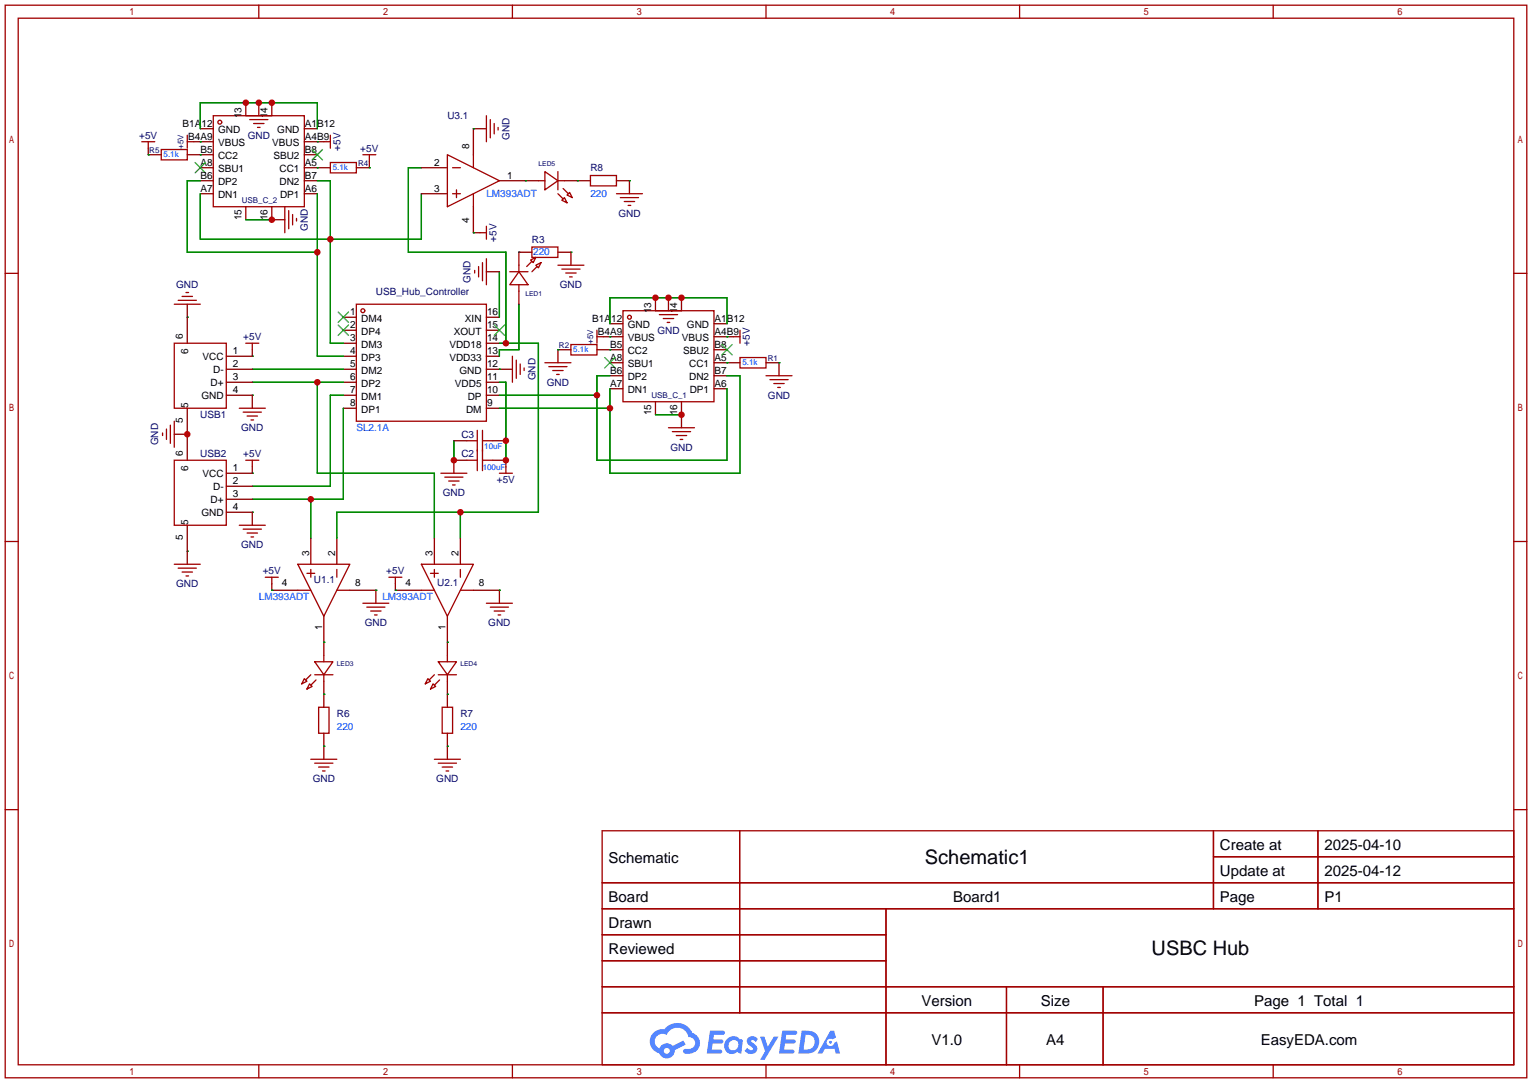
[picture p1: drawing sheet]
<svg xmlns="http://www.w3.org/2000/svg" width="299mm" height="212mm" viewBox="0 0 299 212" stroke-linecap="round" stroke-linejoin="round" font-family="sans-serif">
<g fill="none" stroke="#a10000" stroke-width=".25">
<path d="M1 1h297.2v209.6h-297.2zM3.6 3.6h292.1v204.4h-292.1zM50.5 1v2.6M100.1 1v2.6M149.6 1v2.6M199.1 1v2.6M248.7 1v2.6M1 53.4h2.6M295.7 53.4h2.5M1 105.8h2.6M295.7 105.8h2.5M1 158.2h2.6"/>
<path d="M295.7 158.2h2.5M117.6 162.3h178.1v45.7h-178.1zM117.6 172.5h178.1M117.6 177.5h178.1M144.5 162.3v35.6M173 177.5v30.5M237 162.3v15.2M237 167.4h58.7M257.4 162.3v15.2M117.6 182.6h55.4M117.6 192.8h178.1M117.6 187.7h55.4"/>
<path d="M117.6 197.9h178.1M196.6 192.8v15.2M215.4 192.8v15.2M50.5 208v2.6M100.1 208v2.6M149.6 208v2.6M199.1 208v2.6M248.7 208v2.6"/>
</g>
<g fill="#5487ff">
<path d="M146.2 202.7a1.3 1.3 0 0 1 1.8 .3l-.4 .6a.54 .54 0 0 0-.9-.2l.1 .2a1.58 1.58 0 0 1 1.1 1.5 1.43 1.43 0 0 1-2.5 .2l.5-.6a.64 .64 0 0 0 .6 .5 .64 .64 0 0 0 .6-.3l-.2-.2a1.35 1.35 0 0 1-.9-1.8z"/>
<path d="M148.5 202.5h.8l.7 2 1.1-2h1l-2.8 4.6h-.9l1-1.7z"/>
<path d="M138.7 201.4h1.6a1.31 1.31 0 0 1 1.3 .2 .4 .4 0 0 1-.4 .5l-1.8 .1-.1 .9h1.7a.4 .4 0 0 1 .3 .4 .4 .4 0 0 1-.4 .4h-1.7l-.2 1.2h.8a1.23 1.23 0 0 1 1.2 .2 .39 .39 0 0 1-.3 .5h-2.7z"/>
<path d="M152.8 201.4h1.6a1.32 1.32 0 0 1 1.3 .2 .39 .39 0 0 1-.4 .5l-1.7 .1-.2 .9h1.7a.4 .4 0 0 1 .3 .4 .4 .4 0 0 1-.4 .4h-1.7l-.2 1.2h.8a1.23 1.23 0 0 1 1.2 .1 .39 .39 0 0 1-.3 .6h-2.7z"/>
<path d="M162.2 201.4h.7l.4 1.3-.7 .4a.75 .75 0 0 0-1.1 .3 .75 .75 0 0 0 .5 1 .75 .75 0 0 0 .9-.7l.6-.2 .6 2.3h-.9l-.2-.9h-1.9l-.5 .9h-.9z"/>
<path d="M156.6 201.4l-.7 4.4h1.5a2.27 2.27 0 0 0 2.6-2.2 2.27 2.27 0 0 0-2.7-2.2zM157.3 202.1a1.5 1.5 0 0 1 1.8 1.6 1.5 1.5 0 0 1-1.9 1.4h-.3z"/>
<path d="M142 203a1.6 1.6 0 0 0-.3 2.3 1.6 1.6 0 0 0 2.3 .2l.8 .3 .3-2.4-.2-.3-.4-.1a1.58 1.58 0 0 0-2.5 0zM142.6 203.5a.99 .99 0 0 1 1.6 .3 .99 .99 0 0 1-.9 1.4 .94 .94 0 0 1-1-.6 .94 .94 0 0 1 .3-1.1z"/>
<path d="M127.6 201.8a2.37 2.37 0 0 0 1.2 4 1.54 1.54 0 0 0 1.7 1 1.54 1.54 0 0 0 1.3-1.6l2.1-1.1-.4-.8-2.1 1a1.57 1.57 0 0 0-2.6 .5 1.5 1.5 0 0 1-.7-2.1 1.5 1.5 0 0 1 2.1-.5 2.23 2.23 0 0 1 2.3-1.4 2.23 2.23 0 0 1 2 1.8 1.16 1.16 0 0 1 1.3 1.1 1.16 1.16 0 0 1-1.1 1.2h-.7a.47 .47 0 0 0-.6 .4 .47 .47 0 0 0 .4 .5 2.17 2.17 0 0 0 2.6-.9 2.17 2.17 0 0 0-.4-2.7l-.8-.4a3.2 3.2 0 0 0-5.4-.7l-1.2 .1zM129.7 205.3a.58 .58 0 0 1 1.1 0 .58 .58 0 0 1-1.1 0z"/>
<circle cx="162.2" cy="203.6" r=".28"/>
</g>
<g fill="none" stroke="#a10000" stroke-width=".25">
<path d="M27.7 27.7h2.5M29 27.7v1.3M31.5 29.2h5.1v2h-5.1zM36.6 27.7h1.2M36.6 26.4v2.6M41.7 22.6h17.7v17.8h-17.7zM48 22.6h5.1M48.8 23.4h3.5M49.5 24.1h2.1M50.3 24.9h.5M63.2 27.7h1.3M64.5 31.8h5.1v2h-5.1z"/>
<path d="M64.5 26.4v2.6M70.9 30.2h2.5M72.1 30.2v1.3M87.4 30.2l10.1 5.1-10.1 5.1zM88.4 32.8h1.5M88.4 37.8h1.5M89.2 37.1v1.5M92.5 30.2v2.6M92.5 37.8v2.6M95 22.6v5.1M95.8 23.4v3.5M96.5 24.1v2.1"/>
<path d="M97.3 24.9v.5M105.2 35.3h1.2M106.4 33.5l2.6 1.8-2.6 1.8zM109 33.5v3.6M109 35.3h1.2M109 37.8l1 1.1M109.7 39.1l.5-.5 .5 1zM110 36.8l1 1M111.3 37.6l.5 1-1.1-.5zM115.3 34.3h5.1v2h-5.1zM120.4 37.8h5.1M121.2 38.6h3.5"/>
<path d="M121.9 39.4h2.1M34 59.4h5.1M34.8 58.7h3.6M35.6 57.9h2M36.3 57.2h.5M55.6 40.4v5.1M56.4 41.1v3.6M57.1 41.9v2M57.9 42.7v.5M69.6 59.4h25.4v22.9h-25.4zM92.7 52.8v.5M93.5 52.1v2"/>
<path d="M93.7 45.5h1.3M94.2 51.3v3.6M95 44.2v2.5M95 50.5v5.1M99.6 53.1h3.5M101.3 53.1l1.8 2.5h-3.5zM101.3 51.8v1.3M101.3 55.6v1.3M103.6 50.8l1-.5-.5 1zM103.9 48.3h5.1v2h-5.1zM103.9 51.1l-1 1M104.6 51.8l1.1-.5-.5 1z"/>
<path d="M104.9 52.1l-1 1M109 51.8h5M109.7 52.6h3.6M110.5 53.3h2M111.3 54.1h.5M122.7 40.1h.5M34 67.1h10.2v12.7h-10.2zM46.7 79.8h5.1M48 67.1h2.5M49.3 67.1v1.2M100.1 69.6v5.1M100.8 70.4v3.5"/>
<path d="M101.6 71.1v2.1M102.4 71.9v.5M106.4 70.9h5.1M107.2 71.6h3.5M107.9 72.4h2.1M108.7 73.2h.5M111.5 67.3h5.1v2h-5.1zM116.6 65.8h1.3M116.6 64.5v2.6M121.7 60.7h17.7v17.8h-17.7zM128 60.7h5.1M128.8 61.5h3.5"/>
<path d="M129.5 62.2h2.1M130.3 63h.5M143.3 65.8h1.2M144.5 69.8h5.1v2.1h-5.1zM144.5 64.5v2.6M149.6 73.4h5.1M150.4 74.2h3.5M151.1 74.9h2.1M151.9 75.7h.5M31.7 84.6v.5M32.5 83.8v2.1M33.3 83.1v3.5"/>
<path d="M34 89.9h10.2v12.7h-10.2zM34 82.3v5.1M47.5 80.5h3.6M48 89.9h2.5M48.3 81.3h2M49 82h.5M49.3 89.9v1.3M86.1 92.5h5.1M86.9 93.2h3.5M87.6 94h2.1M88.4 94.7h.5M91.2 89.9h2"/>
<path d="M91.2 86.1h2M93.2 84.1v7.8M94.2 89.9h2.1M94.2 84.1v7.8M94.2 86.1h2.1M97.5 92.5h2.6M98.8 91.2v1.3M130.6 83.6h5M131.3 84.3h3.6M132.1 85.1h2M132.8 85.9h.5M34 110.2h5.1"/>
<path d="M34.8 111h3.6M35.6 111.8h2M36.3 112.5h.5M46.7 102.6h5.1M47.5 103.4h3.6M48.3 104.1h2M49 104.9h.5M51.8 112.8h2.6M53.1 112.8v1.2M58.2 110.2h10.1l-5.1 10.2zM58.2 115.3h2.5M59.9 112h1.6"/>
<path d="M60.7 111.3v1.5M65.8 111.3v1.5M65.8 115.3h2.5M70.9 117.9h5M71.6 118.6h3.6M72.4 119.4h2M75.9 112.8h2.6M77.2 112.8v1.2M82.3 110.2h10.2l-5.1 10.2zM82.3 115.3h2.5M84.1 112h1.5M84.8 111.3v1.5"/>
<path d="M89.9 115.3h2.6M89.9 111.3v1.5M95 117.9h5.1M95.8 118.6h3.5M96.5 119.4h2.1M59.4 132.6l.5 .5-1 .5zM60.5 133.6l.5 .5-1.1 .5zM60.7 131.8l-1 1M61.5 129.3h3.5l-1.8 2.5zM61.5 131.8h3.5M61.7 132.8l-1 1.1M62.2 138.2h2.1v5.1h-2.1z"/>
<path d="M63.2 128v1.3M63.2 131.8v1.3M73.2 120.1h.5M83.6 132.6l.5 .5-1 .5zM84.6 133.6l.5 .5-1 .5zM84.8 131.8l-1 1M85.6 129.3h3.6l-1.8 2.5zM85.6 131.8h3.6M85.9 132.8l-1.1 1.1M86.4 138.2h2v5.1h-2zM87.4 128v1.3M87.4 131.8v1.3"/>
<path d="M97.3 120.1h.5M60.7 148.3h5.1M61.5 149.1h3.5M62.2 149.9h2.1M63 150.6h.5M84.8 148.3h5.1M85.6 149.1h3.6M86.4 149.9h2M87.1 150.6h.5"/>
<circle cx="42.9" cy="23.9" r=".38"/>
<circle cx="70.9" cy="60.7" r=".38"/>
<circle cx="122.9" cy="62" r=".38"/>
</g>
<g fill="none" stroke="#870000" stroke-width=".25">
<path d="M29 29v1.2h2.5M36.6 30.2h5.1M37.8 27.7h3.9M39.1 25.1h2.6M39.1 32.8h2.6M39.1 35.3h2.6M39.1 37.8h2.6M48 20.1v2.5M50.5 20.1v2.5M53.1 20.1v2.5M59.4 25.1h2.6M59.4 27.7h3.8"/>
<path d="M59.4 30.2h2.6M59.4 32.8h5.1M59.4 35.3h2.6M59.4 37.8h2.6M72.1 31.5v1.3h-2.5M82.3 32.8h5.1M82.3 37.8h5.1M95 25.1h-2.5v5.1M97.5 35.3h7.7M110.2 35.3h5.1M120.4 35.3h2.5v2.5M36.6 59.4v7.7"/>
<path d="M48 40.4v2.5M53.1 40.4v2.5h2.5M92.5 40.4v5.1h1.2M95 53.1h2.5M101.3 56.9v2.5M103.9 49.3h-2.6v2.5M109 49.3h2.5v2.5M128 58.2v2.5M130.6 58.2v2.5M133.1 58.2v2.5M36.6 79.8v10.1M44.2 72.1h5.1"/>
<path d="M44.2 74.7h5.1M44.2 77.2h5.1v2.6M49.3 68.3v1.3h-5.1M67.1 62h2.5M67.1 64.5h2.5M67.1 67.1h2.5M67.1 69.6h2.5M67.1 72.1h2.5M67.1 74.7h2.5M67.1 77.2h2.5M67.1 79.8h2.5M95 62h2.5"/>
<path d="M95 64.5h2.5M95 67.1h2.5M95 69.6h2.5M95 72.1h5.1M95 74.7h2.5M95 77.2h2.5M95 79.8h2.5M111.5 68.3h-2.5v2.6M116.6 68.3h5.1M117.9 65.8h3.8M119.1 63.2h2.6M119.1 70.9h2.6"/>
<path d="M119.1 73.4h2.6M119.1 75.9h2.6M128 78.5v2.5M133.1 78.5v5.1M139.4 63.2h2.6M139.4 65.8h3.9M139.4 68.3h2.6M139.4 70.9h5.1M139.4 73.4h2.6M139.4 75.9h2.6M149.6 70.9h2.5v2.5M34 84.8h2.6"/>
<path d="M44.2 97.5h5.1M44.2 95h5.1M49.3 91.2v1.3h-5.1M88.6 86.1h2.6M91.2 89.9h-2.6v2.6M96.3 89.9h2.5v1.3M96.3 86.1h2.5M36.6 102.6v7.6M44.2 100.1h5.1v2.5M53.1 114v1.3h5.1M60.7 105.2v5M65.8 105.2v5"/>
<path d="M68.3 115.3h5.1v2.6M77.2 114v1.3h5.1M84.8 105.2v5M89.9 105.2v5M92.5 115.3h5v2.6M63.2 120.4v7.6M63.2 133.1v5.1M87.4 120.4v7.6M87.4 133.1v5.1M63.2 143.3v5M87.4 143.3v5"/>
</g>
<g fill="none" stroke="#3c3" stroke-width=".25">
<path d="M38.1 31.8l2 2M40.1 31.8l-2 2M61 29.2l2 2M63 29.2l-2 2M66 61l2.1 2M66 63.5l2.1 2M68.1 61l-2.1 2M68.1 63.5l-2.1 2M96.5 63.5l2.1 2M98.6 63.5l-2.1 2M118.1 69.8l2 2.1M120.1 69.8l-2 2.1"/>
<path d="M141 67.3l2 2M143 67.3l-2 2"/>
</g>
<g fill="none" stroke="#008700" stroke-width=".25">
<path d="M29 30.2h.1M39.1 27.7h.1M39.1 30.2h.1M39.1 25.1v-5h22.9v5M39.1 35.3h-2.5v14h25.4M39.1 37.8v8.9h43.2v-8.9M62 27.7h.1M62 32.8h.1M62 37.8v31.8h5.1M62 35.3h2.5v31.8h2.6M72.1 32.8h.1M82.3 32.8h-2.5v16.5h19v17.8"/>
<path d="M92.5 25.1h.1M102.6 35.3h.1M112.8 35.3h.1M122.9 35.3h.1M48 42.9h5.1M92.5 45.5h.1M97.5 53.1v8.9M101.3 49.3h.1M101.3 59.4v8.9h-3.8v1.3M111.5 49.3h.1M36.6 62h.1M49.3 77.2h.1"/>
<path d="M49.3 69.6h.1M49.3 74.7h17.8M49.3 72.1h17.8M62 74.7v17.8h22.8v12.7M67.1 77.2h-2.6v17.8h-15.2M67.1 79.8v17.7h-17.8M97.5 72.1h.1M97.5 77.2h19.1M97.5 79.8h21.6M97.5 74.7h1.3v15.2M97.5 67.1h7.7v33h-39.4v5.1M109 68.3h.1"/>
<path d="M119.1 68.3h.1M119.1 65.8h.1M119.1 63.2v-5h22.9v5M119.1 73.4h-2.5v16.5h25.4v-14M142 70.9h.1M142 65.8h.1M142 73.4h2.5v19.1h-25.4v-16.6M152.1 70.9h.1M36.6 84.8h.1M49.3 92.5h.1M60.7 97.5v7.7M88.6 86.1v3.8"/>
<path d="M128 81h5.1M36.6 107.7h.1M49.3 100.1h.1M53.1 115.3h.1M73.4 115.3h.1M77.2 115.3h.1M89.9 100.1v5.1M97.5 115.3h.1M63.2 125.5h.1M63.2 135.6h.1M87.4 135.6h.1M87.4 125.5h.1"/>
<path d="M63.2 145.8h.1M87.4 145.8h.1"/>
</g>
<g fill="#c00">
<circle cx="128" cy="58.2" r=".63"/>
<circle cx="130.6" cy="58.2" r=".63"/>
<circle cx="133.1" cy="58.2" r=".63"/>
<circle cx="133.1" cy="81" r=".63"/>
<circle cx="116.6" cy="77.2" r=".63"/>
<circle cx="119.1" cy="79.8" r=".63"/>
<circle cx="98.8" cy="86.1" r=".63"/>
<circle cx="98.8" cy="89.9" r=".63"/>
<circle cx="36.6" cy="84.8" r=".63"/>
<circle cx="62" cy="74.7" r=".63"/>
<circle cx="60.7" cy="97.5" r=".63"/>
<circle cx="62" cy="49.3" r=".63"/>
<circle cx="64.5" cy="46.7" r=".63"/>
<circle cx="53.1" cy="42.9" r=".63"/>
<circle cx="53.1" cy="20.1" r=".63"/>
<circle cx="50.5" cy="20.1" r=".63"/>
<circle cx="48" cy="20.1" r=".63"/>
<circle cx="89.9" cy="100.1" r=".63"/>
<circle cx="98.8" cy="67.1" r=".63"/>
<circle cx="88.6" cy="89.9" r=".63"/>
</g>
<g font-size="3.9">
<text x="180.7" y="168.8">Schematic1</text>
<text x="224.9" y="186.6">USBC Hub</text>
</g>
<g font-size="2.9">
<text x="238.3" y="166.1">Create at</text>
<text x="258.7" y="166.1">2025-04-10</text>
<text x="118.9" y="168.6">Schematic</text>
<text x="238.3" y="171.1">Update at</text>
<text x="258.7" y="171.1">2025-04-12</text>
<text x="118.9" y="176.2">Board</text>
<text x="186.1" y="176.2">Board1</text>
<text x="238.3" y="176.2">Page</text>
<text x="258.7" y="176.2">P1</text>
<text x="118.9" y="181.3">Drawn</text>
<text x="118.9" y="186.4">Reviewed</text>
<text x="180" y="196.5">Version</text>
<text x="203.3" y="196.5">Size</text>
<text x="244.9" y="196.5">Page 1 Total 1</text>
<text x="181.9" y="204.2">V1.0</text>
<text x="204.3" y="204.2">A4</text>
<text x="246.2" y="204.2">EasyEDA.com</text>
</g>
<g font-size="2">
<text x="47.2" y="23.1" transform="rotate(-90 47.2 23.1)">13</text>
<text x="52.2" y="23.1" transform="rotate(-90 52.2 23.1)">14</text>
<text x="35.7" y="24.8">B1A12</text>
<text x="36.7" y="27.3">B4A9</text>
<text x="39.1" y="29.9">B5</text>
<text x="42.6" y="26.1">GND</text>
<text x="42.6" y="28.6">VBUS</text>
<text x="53.2" y="28.6">VBUS</text>
<text x="54.2" y="26.1">GND</text>
<text x="59.6" y="29.9">B8</text>
<text x="59.6" y="27.3">A4B9</text>
<text x="59.6" y="24.8">A1B12</text>
<text x="91.6" y="29.2" transform="rotate(-90 91.6 29.2)">8</text>
<text x="39.1" y="32.4">A8</text>
<text x="39.1" y="35">B6</text>
<text x="42.6" y="31.1">CC2</text>
<text x="42.6" y="33.7">SBU1</text>
<text x="53.4" y="31.1">SBU2</text>
<text x="54.6" y="33.7">CC1</text>
<text x="59.6" y="35">B7</text>
<text x="59.6" y="32.4">A5</text>
<text x="84.8" y="32.4">2</text>
<text x="99.1" y="35">1</text>
<text x="39.1" y="37.5">A7</text>
<text x="42.6" y="36.2">DP2</text>
<text x="42.6" y="38.8">DN1</text>
<text x="54.6" y="36.2">DN2</text>
<text x="54.7" y="38.8">DP1</text>
<text x="59.6" y="37.5">A6</text>
<text x="84.8" y="37.5">3</text>
<text x="47.2" y="43" transform="rotate(-90 47.2 43)">15</text>
<text x="52.2" y="43" transform="rotate(-90 52.2 43)">16</text>
<text x="91.6" y="43.5" transform="rotate(-90 91.6 43.5)">4</text>
<text x="68.4" y="61.6">1</text>
<text x="68.4" y="64.2">2</text>
<text x="70.5" y="62.9">DM4</text>
<text x="70.5" y="65.4">DP4</text>
<text x="88.6" y="65.4">XOUT</text>
<text x="90.8" y="62.9">XIN</text>
<text x="95.1" y="64.2">15</text>
<text x="95.1" y="61.6">16</text>
<text x="115.7" y="62.9">B1A12</text>
<text x="116.8" y="65.4">B4A9</text>
<text x="122.6" y="64.2">GND</text>
<text x="127.2" y="61.2" transform="rotate(-90 127.2 61.2)">13</text>
<text x="132.3" y="61.2" transform="rotate(-90 132.3 61.2)">14</text>
<text x="134.2" y="64.2">GND</text>
<text x="139.6" y="65.4">A4B9</text>
<text x="139.6" y="62.9">A1B12</text>
<text x="35.7" y="66.3" transform="rotate(-90 35.7 66.3)">6</text>
<text x="36.8" y="69.1" transform="rotate(-90 36.8 69.1)">6</text>
<text x="39.6" y="70.3">VCC</text>
<text x="45.5" y="71.8">2</text>
<text x="45.5" y="69.2">1</text>
<text x="68.4" y="66.7">3</text>
<text x="68.4" y="69.2">4</text>
<text x="68.4" y="71.8">5</text>
<text x="70.5" y="68">DM3</text>
<text x="70.5" y="70.5">DP3</text>
<text x="87.8" y="70.5">VDD33</text>
<text x="87.8" y="68">VDD18</text>
<text x="95.1" y="71.8">12</text>
<text x="95.1" y="69.2">13</text>
<text x="95.1" y="66.7">14</text>
<text x="119.2" y="68">B5</text>
<text x="119.2" y="70.5">A8</text>
<text x="122.6" y="66.7">VBUS</text>
<text x="122.6" y="69.2">CC2</text>
<text x="122.6" y="71.8">SBU1</text>
<text x="133.2" y="66.7">VBUS</text>
<text x="133.4" y="69.2">SBU2</text>
<text x="134.6" y="71.8">CC1</text>
<text x="139.6" y="70.5">A5</text>
<text x="139.6" y="68">B8</text>
<text x="39.3" y="77.9">GND</text>
<text x="41.1" y="75.3">D+</text>
<text x="41.6" y="72.8">D-</text>
<text x="45.5" y="76.9">4</text>
<text x="45.5" y="74.3">3</text>
<text x="68.4" y="74.3">6</text>
<text x="68.4" y="76.9">7</text>
<text x="70.5" y="73.1">DM2</text>
<text x="70.5" y="75.6">DP2</text>
<text x="88.8" y="75.6">VDD5</text>
<text x="89.7" y="73.1">GND</text>
<text x="95.1" y="76.9">10</text>
<text x="95.1" y="74.3">11</text>
<text x="119.2" y="73.1">B6</text>
<text x="119.2" y="75.6">A7</text>
<text x="122.6" y="74.3">DP2</text>
<text x="122.6" y="76.9">DN1</text>
<text x="134.6" y="74.3">DN2</text>
<text x="134.7" y="76.9">DP1</text>
<text x="139.6" y="75.6">A6</text>
<text x="139.6" y="73.1">B7</text>
<text x="35.7" y="82.6" transform="rotate(-90 35.7 82.6)">5</text>
<text x="36.8" y="79.7" transform="rotate(-90 36.8 79.7)">5</text>
<text x="68.4" y="79.4">8</text>
<text x="70.5" y="78.1">DM1</text>
<text x="70.5" y="80.7">DP1</text>
<text x="91" y="80.7">DM</text>
<text x="91.3" y="78.1">DP</text>
<text x="95.1" y="79.4">9</text>
<text x="127.2" y="81.1" transform="rotate(-90 127.2 81.1)">15</text>
<text x="132.3" y="81.1" transform="rotate(-90 132.3 81.1)">16</text>
<text x="35.7" y="89.1" transform="rotate(-90 35.7 89.1)">6</text>
<text x="36.8" y="92" transform="rotate(-90 36.8 92)">6</text>
<text x="39.6" y="93.1">VCC</text>
<text x="41.6" y="95.7">D-</text>
<text x="45.5" y="94.6">2</text>
<text x="45.5" y="92.1">1</text>
<text x="39.3" y="100.7">GND</text>
<text x="41.1" y="98.2">D+</text>
<text x="45.5" y="99.7">4</text>
<text x="45.5" y="97.2">3</text>
<text x="35.7" y="105.5" transform="rotate(-90 35.7 105.5)">5</text>
<text x="36.8" y="102.6" transform="rotate(-90 36.8 102.6)">5</text>
<text x="60.4" y="108.7" transform="rotate(-90 60.4 108.7)">3</text>
<text x="65.4" y="108.7" transform="rotate(-90 65.4 108.7)">2</text>
<text x="84.5" y="108.7" transform="rotate(-90 84.5 108.7)">3</text>
<text x="89.6" y="108.7" transform="rotate(-90 89.6 108.7)">2</text>
<text x="55.1" y="114.5">4</text>
<text x="69.4" y="114.5">8</text>
<text x="79.2" y="114.5">4</text>
<text x="93.5" y="114.5">8</text>
<text x="62.9" y="123" transform="rotate(-90 62.9 123)">1</text>
<text x="87" y="123" transform="rotate(-90 87 123)">1</text>
</g>
<g font-size="2" fill="#000080">
<text x="87.4" y="23.3">U3.1</text>
<text x="27.2" y="27.1">+5V</text>
<text x="48.4" y="27.1">GND</text>
<text x="66.5" y="29.4" transform="rotate(-90 66.5 29.4)">+5V</text>
<text x="70.4" y="29.6">+5V</text>
<text x="99.5" y="27.3" transform="rotate(-90 99.5 27.3)">GND</text>
<text x="115.3" y="33.5">R8</text>
<text x="60.1" y="45.1" transform="rotate(-90 60.1 45.1)">GND</text>
<text x="97" y="47.2" transform="rotate(-90 97 47.2)">+5V</text>
<text x="103.9" y="47.4">R3</text>
<text x="120.8" y="42.3">GND</text>
<text x="34.4" y="56.3">GND</text>
<text x="73.4" y="57.6">USB_Hub_Controller</text>
<text x="91.9" y="55.3" transform="rotate(-90 91.9 55.3)">GND</text>
<text x="109.3" y="56.3">GND</text>
<text x="128.4" y="65.2">GND</text>
<text x="47.5" y="66.5">+5V</text>
<text x="146.5" y="67.5" transform="rotate(-90 146.5 67.5)">+5V</text>
<text x="104.6" y="74.3" transform="rotate(-90 104.6 74.3)">GND</text>
<text x="106.8" y="75.4">GND</text>
<text x="150" y="77.9">GND</text>
<text x="39.1" y="81.7">USB1</text>
<text x="30.9" y="87" transform="rotate(-90 30.9 87)">GND</text>
<text x="39.1" y="89.3">USB2</text>
<text x="47.1" y="84.3">GND</text>
<text x="47.5" y="89.3">+5V</text>
<text x="90.1" y="85.6">C3</text>
<text x="90.1" y="89.4">C2</text>
<text x="130.9" y="88.1">GND</text>
<text x="97" y="94.4">+5V</text>
<text x="86.5" y="97">GND</text>
<text x="47.1" y="107.1">GND</text>
<text x="51.3" y="112.2">+5V</text>
<text x="61.3" y="113.9">U1.1</text>
<text x="75.5" y="112.2">+5V</text>
<text x="34.4" y="114.7">GND</text>
<text x="85.4" y="114.5">U2.1</text>
<text x="71.2" y="122.4">GND</text>
<text x="95.4" y="122.4">GND</text>
<text x="65.8" y="140.1">R6</text>
<text x="89.9" y="140.1">R7</text>
<text x="61.1" y="152.8">GND</text>
<text x="85.2" y="152.8">GND</text>
</g>
<g font-size="2" fill="#00f">
<text x="95" y="38.5">LM393ADT</text>
<text x="115.3" y="38.5">220</text>
<text x="104.1" y="49.9">220</text>
<text x="69.6" y="84.3">SL2.1A</text>
<text x="50.5" y="117.3">LM393ADT</text>
<text x="74.7" y="117.3">LM393ADT</text>
<text x="65.8" y="142.7">220</text>
<text x="89.9" y="142.7">220</text>
</g>
<g font-size="1.6" fill="#000080">
<text x="29.2" y="29.9">R5</text>
<text x="35.9" y="29.1" transform="rotate(-90 35.9 29.1)">+5V</text>
<text x="69.9" y="32.4">R4</text>
<text x="47.2" y="39.7">USB_C_2</text>
<text x="109.2" y="68">R2</text>
<text x="115.9" y="67.2" transform="rotate(-90 115.9 67.2)">+5V</text>
<text x="150" y="70.5">R1</text>
<text x="127.2" y="77.8">USB_C_1</text>
</g>
<g font-size="1.6" fill="#00f">
<text x="32" y="30.7">5.1k</text>
<text x="65" y="33.3">5.1k</text>
<text x="112" y="68.8">5.1k</text>
<text x="145" y="71.4">5.1k</text>
<text x="94.6" y="87.7">10uF</text>
<text x="94.3" y="91.8">100uF</text>
</g>
<g font-size="1.3" fill="#000080">
<text x="105.2" y="32.4">LED5</text>
<text x="102.6" y="57.8">LED1</text>
<text x="65.8" y="130.2">LED3</text>
<text x="89.9" y="130.2">LED4</text>
</g>
</svg>
